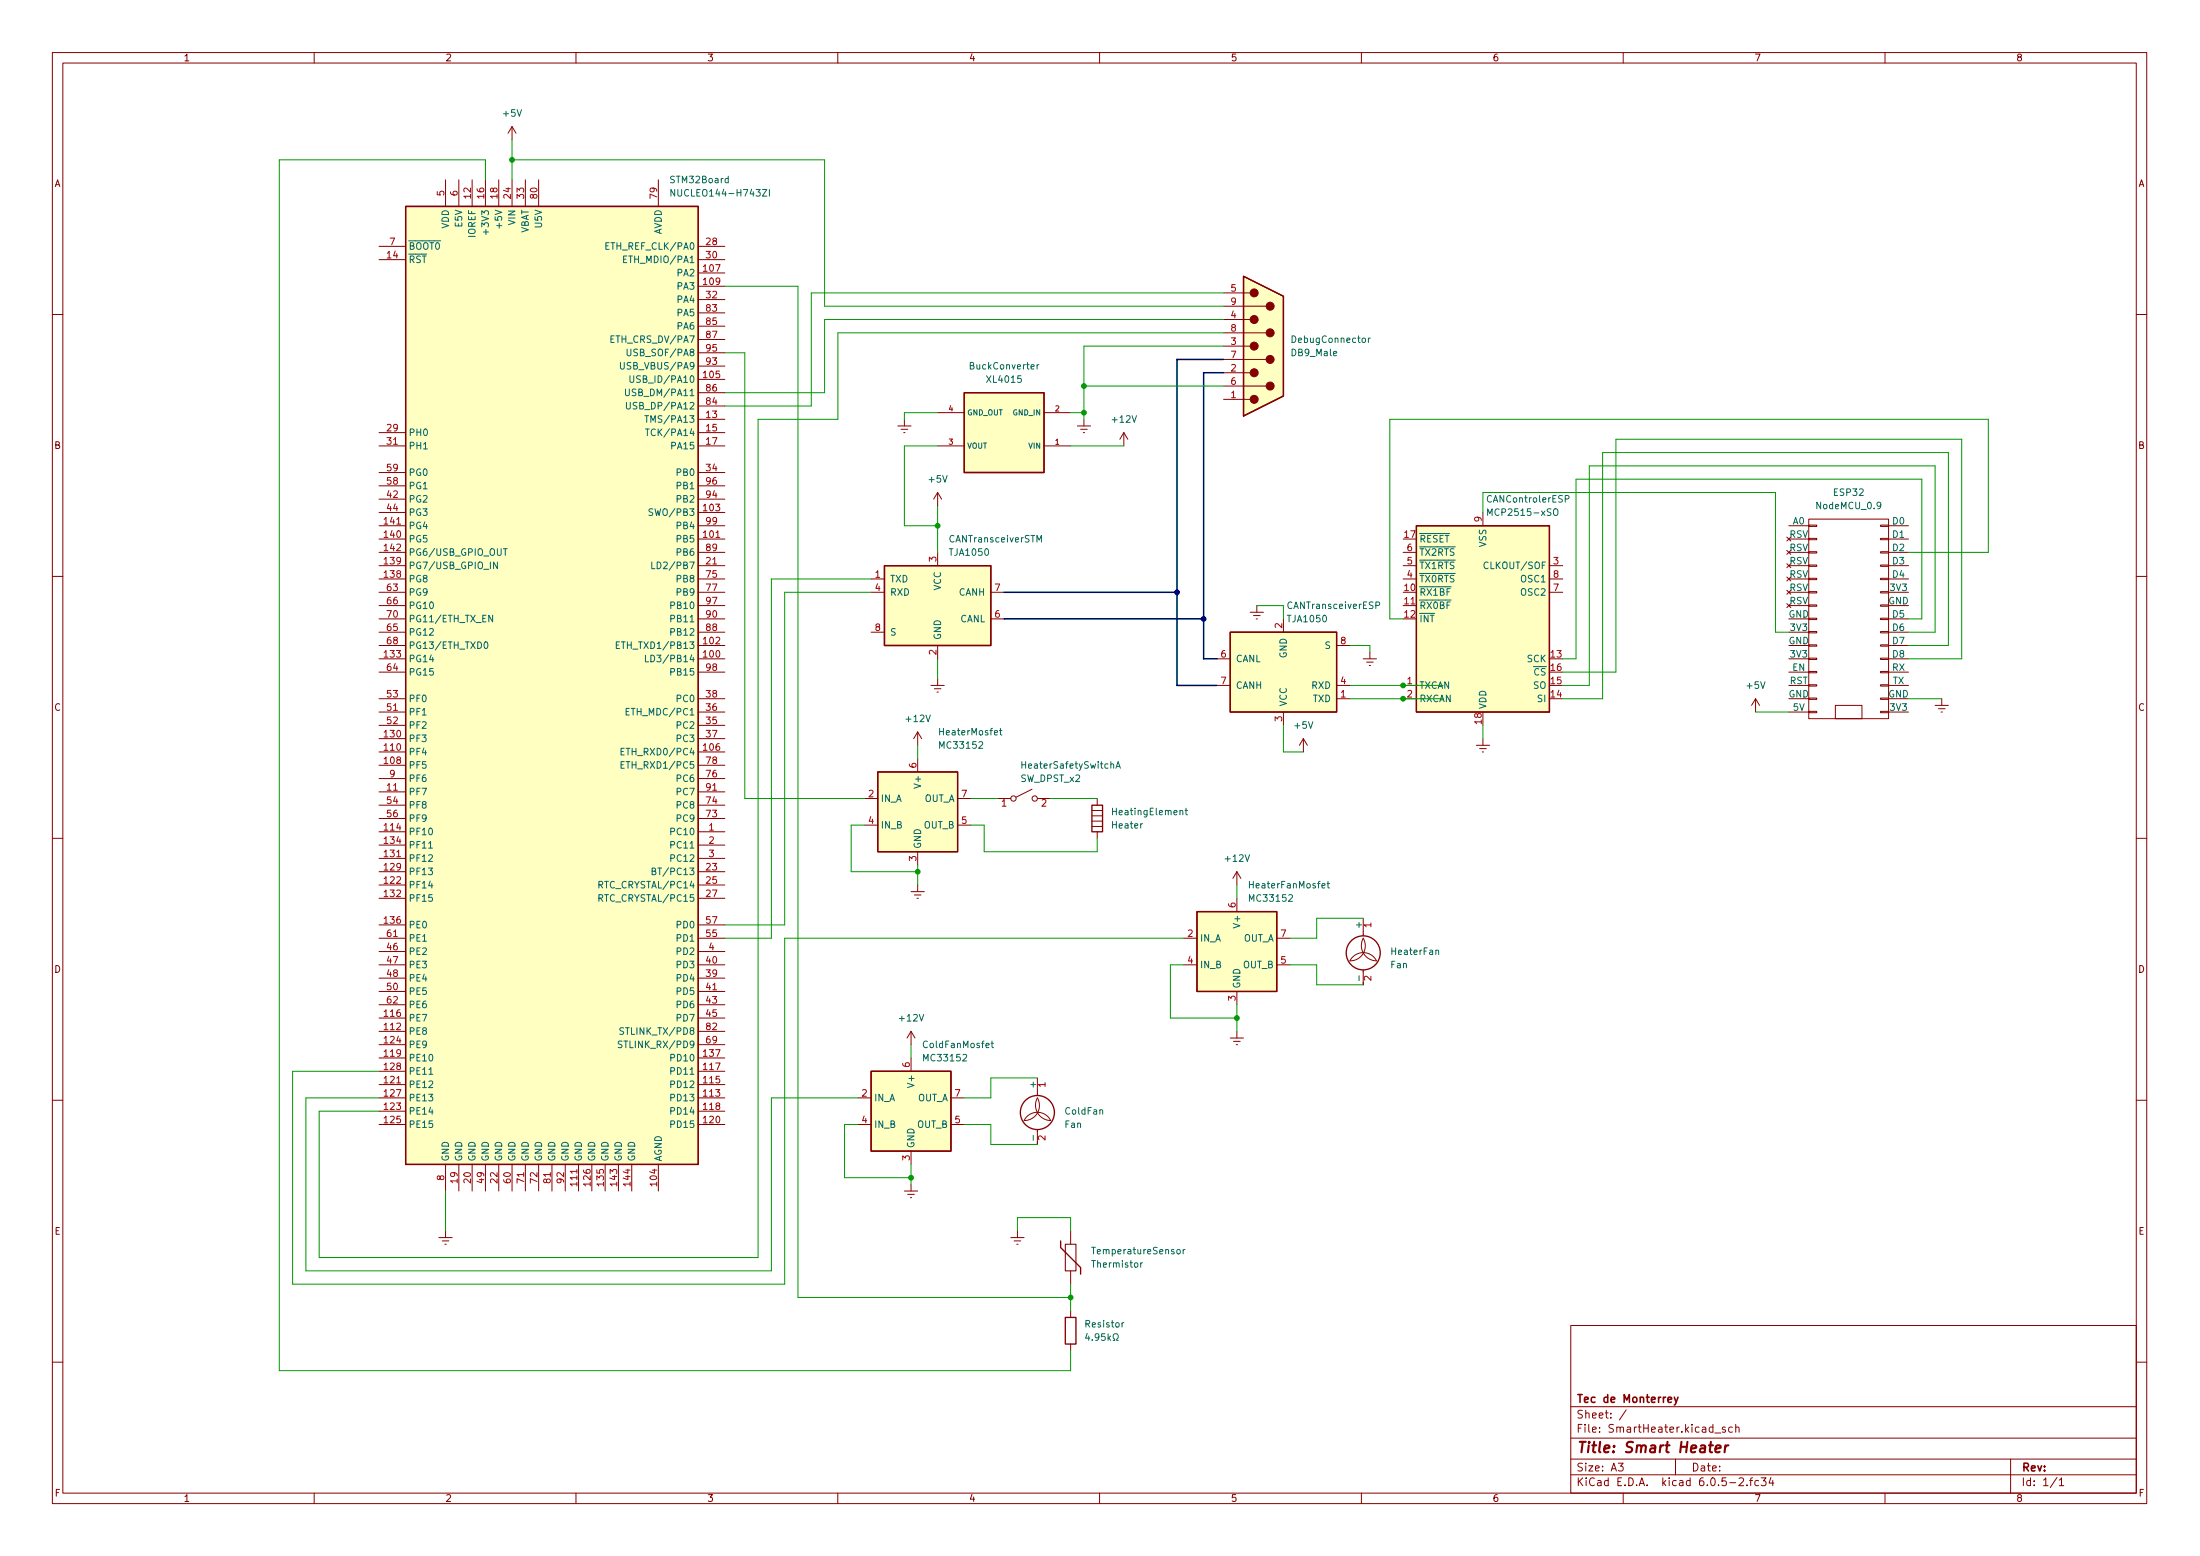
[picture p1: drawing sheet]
<svg xmlns="http://www.w3.org/2000/svg" width="420mm" height="297mm" viewBox="0 0 420 297" stroke-linecap="round" stroke-linejoin="round" font-family="sans-serif">
<g fill="none" stroke="#840000" stroke-width=".19">
<path d="M10 10h400v277h-400zM12 12h396v273h-396zM60 10v2M110 10v2M160 10v2M210 10v2M260 10v2M310 10v2M360 10v2M85.1 34.3v5.1M87.6 34.3v5.1M90.2 34.3v5.1"/>
<path d="M92.7 34.3v5.1M95.2 34.3v5.1M97.8 24.2l-.8 1.2M97.8 24.2v2.5M97.8 34.3v5.1M97.8 24.2l.8 1.2M100.3 34.3v5.1M102.9 34.3v5.1M125.7 34.3v5.1M72.4 49.6h5.1M72.4 47h5.1M133.3 52.1h5.1"/>
<path d="M133.3 54.6h5.1M133.3 49.6h5.1M133.3 47h5.1M133.3 57.2h5.1M133.3 59.7h5.1M233.7 58.5h8.1M233.7 55.9h5.1M10 60h2M133.3 72.4h5.1M133.3 77.5h5.1M133.3 62.3h5.1M133.3 75h5.1"/>
<path d="M133.3 64.8h5.1M133.3 69.9h5.1M133.3 67.3h5.1M179.1 78.8h5M199.4 78.8h5.1M233.7 76.2h5.1M233.7 73.7h8.1M233.7 71.2h5.1M233.7 68.6h8.1M233.7 66.1h5.1M233.7 63.5h8.1M233.7 61h5.1"/>
<path d="M408 60h2M72.4 97.8h5.1M72.4 82.6h5.1M72.4 85.1h5.1M72.4 90.2h5.1M72.4 95.3h5.1M72.4 92.7h5.1M133.3 97.8h5.1M133.3 80h5.1M133.3 82.6h5.1M133.3 85.1h5.1M133.3 90.2h5.1"/>
<path d="M133.3 95.3h5.1M133.3 92.7h5.1M171.4 81.3h2.6M172.1 82h1.3M172.6 82.6h.2M172.7 80v1.3M179.1 94v2.6M179.1 94l-.8 1.3M179.1 94l.7 1.3M179.1 85.1h5M199.4 85.1h5.1M205.7 81.3h2.6"/>
<path d="M206.4 82h1.2M206.9 82.6h.2M207 80v1.3M214.6 82.6l-.7 1.3M214.6 82.6v2.5M214.6 82.6l.8 1.3M283.2 97.8v2.6M345.4 99.1h15.3v38.1h-15.3zM10 110h2M72.4 110.5h5.1M72.4 113.1h5.1M72.4 118.1h5.1"/>
<path d="M72.4 102.9h5.1M72.4 108h5.1M72.4 100.4h5.1M72.4 105.4h5.1M72.4 115.6h5.1M133.3 110.5h5.1M133.3 113.1h5.1M133.3 118.1h5.1M133.3 102.9h5.1M133.3 108h5.1M133.3 100.4h5.1M133.3 105.4h5.1"/>
<path d="M133.3 115.6h5.1M166.4 110.5h2.5M166.4 113.1h2.5M179.1 105.4v2.6M189.2 113.1h2.6M189.2 118.1h2.6M238.8 116.9h2.5M239.4 117.5h1.3M239.9 118.1h.3M240 115.6v1.3M245.1 118.1v2.6M268 110.5h2.5"/>
<path d="M268 108h2.5M268 105.4h2.5M268 115.6h2.5M295.9 110.5h2.5M295.9 113.1h2.5M295.9 108h2.5M341.2 102.5l.8 .8M341.2 105.1l.8 .7M341.2 107.6l.8 .8M341.2 110.1l.8 .8M341.2 112.7l.8 .7M341.2 115.2l.8 .8"/>
<path d="M341.6 110.5h3.8M341.6 113.1h3.8M341.6 118.1h3.8M341.6 102.9h3.8M341.6 108h3.8M341.6 100.4h3.8M341.6 105.4h3.8M341.6 115.6h3.8M342 102.5l-.8 .8M342 105.1l-.8 .7M342 107.6l-.8 .8M342 110.1l-.8 .8"/>
<path d="M342 112.7l-.8 .7M342 115.2l-.8 .8M345.4 118h1.6v.3h-1.6zM345.4 115.5h1.6v.2h-1.6zM345.4 112.9h1.6v.3h-1.6zM345.4 110.4h1.6v.3h-1.6zM345.4 107.9h1.6v.2h-1.6zM345.4 105.3h1.6v.3h-1.6zM345.4 102.8h1.6v.2h-1.6zM345.4 100.2h1.6v.3h-1.6zM359.2 118h1.5v.3h-1.5zM359.2 115.5h1.5v.2h-1.5z"/>
<path d="M359.2 112.9h1.5v.3h-1.5zM359.2 110.4h1.5v.3h-1.5zM359.2 107.9h1.5v.2h-1.5zM359.2 105.3h1.5v.3h-1.5zM359.2 102.8h1.5v.2h-1.5zM359.2 100.2h1.5v.3h-1.5zM360.7 110.5h3.8M360.7 113.1h3.8M360.7 118.1h3.8M360.7 102.9h3.8M360.7 108h3.8M360.7 100.4h3.8"/>
<path d="M360.7 105.4h3.8M360.7 115.6h3.8M408 110h2M72.4 135.9h5.1M72.4 120.7h5.1M72.4 125.8h5.1M72.4 123.2h5.1M72.4 138.5h5.1M72.4 133.4h5.1M72.4 128.3h5.1M133.3 135.9h5.1M133.3 120.7h5.1"/>
<path d="M133.3 125.8h5.1M133.3 123.2h5.1M133.3 138.5h5.1M133.3 133.4h5.1M133.3 128.3h5.1M166.4 120.7h2.5M175.3 139.7l-.8 1.3M175.3 139.7v2.6M175.3 139.7l.7 1.3M177.8 130.8h2.5M178.4 131.5h1.3M178.9 132.1h.3"/>
<path d="M179.1 123.2v2.6M179.1 129.6v1.2M232.4 130.8h2.5M232.4 125.8h2.5M245.1 135.9v2.6M255.3 130.8h2.5M255.3 123.2h2.5M255.3 133.4h2.5M260.3 125.8h2.6M261 126.4h1.3M261.5 127h.2M261.6 124.5v1.3"/>
<path d="M268 130.8h2.5M268 133.4h2.5M335.3 133.4l-.8 1.3M335.3 133.4v2.5M335.3 133.4l.7 1.3M341.6 135.9h3.8M341.6 130.8h3.8M341.6 120.7h3.8M341.6 125.8h3.8M341.6 123.2h3.8M341.6 133.4h3.8M341.6 128.3h3.8"/>
<path d="M345.4 135.8h1.6v.3h-1.6zM345.4 133.3h1.6v.2h-1.6zM345.4 130.7h1.6v.3h-1.6zM345.4 128.2h1.6v.2h-1.6zM345.4 125.6h1.6v.3h-1.6zM345.4 123.1h1.6v.3h-1.6zM345.4 120.6h1.6v.2h-1.6zM350.5 134.7h5.1v2.5h-5.1zM359.2 135.8h1.5v.3h-1.5zM359.2 133.3h1.5v.2h-1.5zM359.2 130.7h1.5v.3h-1.5zM359.2 128.2h1.5v.2h-1.5z"/>
<path d="M359.2 125.6h1.5v.3h-1.5zM359.2 123.1h1.5v.3h-1.5zM359.2 120.6h1.5v.2h-1.5zM360.7 135.9h3.8M360.7 130.8h3.8M360.7 120.7h3.8M360.7 125.8h3.8M360.7 123.2h3.8M360.7 133.4h3.8M360.7 128.3h3.8M369.6 134.7h2.5M370.2 135.3h1.3"/>
<path d="M370.7 135.9h.3M370.8 133.4v1.3M72.4 158.8h5.1M72.4 143.5h5.1M72.4 146.1h5.1M72.4 151.2h5.1M72.4 141h5.1M72.4 153.7h5.1M72.4 156.2h5.1M72.4 148.6h5.1M133.3 158.8h5.1M133.3 143.5h5.1"/>
<path d="M133.3 146.1h5.1M133.3 151.2h5.1M133.3 141h5.1M133.3 153.7h5.1M133.3 156.2h5.1M133.3 148.6h5.1M165.1 152.4h2.5M165.1 157.5h2.5M175.3 144.8v2.6M182.9 152.4h2.5M182.9 157.5h2.5M190.5 152.4h2.5"/>
<path d="M197.1 150.7l-3 1.5M198.1 152.4h2.6M208.5 154.7h2.1M208.5 157.8h2.1M208.5 156.8h2.1M208.5 155.7h2.1M209.5 152.4v1.3M209.5 158.8v1.3M248.9 141l-.7 1.3M248.9 141v2.5M248.9 141l.8 1.3M281.9 142.3h2.6"/>
<path d="M282.6 142.9h1.2M283.1 143.5h.2M283.2 141v1.3M10 160h2M72.4 168.9h5.1M72.4 166.4h5.1M72.4 163.9h5.1M72.4 171.5h5.1M72.4 161.3h5.1M72.4 176.6h5.1M72.4 179.1h5.1M133.3 168.9h5.1"/>
<path d="M133.3 166.4h5.1M133.3 163.9h5.1M133.3 171.5h5.1M133.3 161.3h5.1M133.3 176.6h5.1M133.3 179.1h5.1M174 170.2h2.5M174.6 170.9h1.3M175.1 171.5h.3M175.3 162.6v2.5M175.3 168.9v1.3M226.1 179.1h2.5"/>
<path d="M236.2 166.4v2.5M236.2 171.5v2.5M236.2 166.4l-.7 1.3M236.2 166.4l.8 1.3M243.8 179.1h2.6M260.3 179.1a2.87 2.87 0 0 1-2.5 4.3 2.84 2.84 0 0 1 2.6-1.5 2.84 2.84 0 0 1 2.5 1.5 2.92 2.92 0 0 1-2.6-4.3zM260.3 175.3v3.3M408 160h2M72.4 196.9h5.1M72.4 194.3h5.1M72.4 199.4h5.1M72.4 186.7h5.1"/>
<path d="M72.4 181.6h5.1M72.4 184.2h5.1M72.4 189.3h5.1M72.4 191.8h5.1M133.3 196.9h5.1M133.3 194.3h5.1M133.3 199.4h5.1M133.3 186.7h5.1M133.3 181.6h5.1M133.3 184.2h5.1M133.3 189.3h5.1M133.3 191.8h5.1"/>
<path d="M174 196.9v2.5M174 196.9l-.8 1.3M174 196.9l.8 1.3M226.1 184.2h2.5M234.9 198.2h2.6M235.6 198.8h1.3M236.1 199.4h.2M236.2 189.3v2.5M236.2 196.9v1.3M243.8 184.2h2.6M260.3 185.2v2.8M10 210h2"/>
<path d="M72.4 209.6h5.1M72.4 207h5.1M72.4 204.5h5.1M72.4 212.1h5.1M72.4 202h5.1M72.4 214.7h5.1M133.3 209.6h5.1M133.3 207h5.1M133.3 204.5h5.1M133.3 212.1h5.1M133.3 202h5.1M133.3 214.7h5.1"/>
<path d="M163.8 209.6h2.6M163.8 214.7h2.6M174 202v2.5M174 219.7v2.6M181.6 209.6h2.5M181.6 214.7h2.5M198.1 205.8v3.3M198.1 215.6v2.9M198.1 209.6a2.87 2.87 0 0 1-2.5 4.3 2.84 2.84 0 0 1 2.5-1.6 2.84 2.84 0 0 1 2.6 1.6 2.92 2.92 0 0 1-2.6-4.3zM408 210h2M83.8 236.3h2.6M84.5 236.9h1.2"/>
<path d="M85 237.5h.2M85.1 222.3v5.1M85.1 235v1.3M87.6 222.3v5.1M90.2 222.3v5.1M92.7 222.3v5.1M95.2 222.3v5.1M97.8 222.3v5.1M100.3 222.3v5.1M102.9 222.3v5.1M105.4 222.3v5.1M107.9 222.3v5.1"/>
<path d="M110.5 222.3v5.1M113 222.3v5.1M115.6 222.3v5.1M118.1 222.3v5.1M120.6 222.3v5.1M125.7 222.3v5.1M172.7 227.4h2.6M173.4 228h1.2M173.9 228.6h.2M174 226.1v1.3M193 236.3h2.6M193.7 236.9h1.2"/>
<path d="M194.2 237.5h.2M194.3 235v1.3M204.5 235v2.5M204.5 242.6v2.5M204.5 250.2v1.3M204.5 256.6v1.2M300 253h108v32h-108zM10 260h2M300 278.5h108M300 274.5h108M300 268.5h108M309.1 279.3h.9l-.5 .6 .4 .1v.7l-.2 .1-.6-.1"/>
<path d="M310.6 269.1l-1.3 2M320 278.5v3M327.5 273.6h1.1M329.5 272.5l-.4-.1-.2 .2 .1 .2 .5 .2v.3h-.6M330.9 272.5l-.5-.1-.3 .3 .2 .6h.6M331.5 272.6l.2-.2 .4 .1v.9M331.5 271.9v1.5M384 278.5v6.5M408 260h2M60 285v2M110 285v2M160 285v2"/>
<path d="M210 285v2M260 285v2M300 281.5h108M310 285v2M332.1 282.3l.6-.2 .2 .2 .1 .2-.9 1.1h.9M333.6 283.5v.1M334.1 282.6h.6M334.7 282.1l-.3 .2v1.3M335.9 282.7l-.5-.1-.3 .3 .2 .6h.6M336.4 282.1h.9l-.5 .6 .4 .1v.7l-.2 .1-.6-.1M338.2 282l-.3 1.1h.9M338.6 282.6v1"/>
<path d="M360 285v2M392.9 282l-1.3 2M393.3 282.5l.4-.4v1.5M393.3 283.6h.8"/>
<circle cx="193.5" cy="152.4" r=".51"/>
<circle cx="197.6" cy="152.4" r=".51"/>
</g>
<path d="M326.4 275.9h.7M327.6 276.6l1-.2v-.4h-.8l-.2 1 .2 .2 .6-.1M329.5 275.9l-.1 1.3M330.1 275.9l-.4 .1-.2 .3" fill="none" stroke="#840000" stroke-width=".4"/>
<path d="M318.5 267.2l.8-.1-.1-.3-.4-.1-.3 .2 .1 .7h.6M319.8 266.7l.3 1M320.5 266.7l-.5 1.4-.2 .1" fill="none" stroke="#840000" stroke-width=".3"/>
<g fill="#ffffc2" stroke="#ffffc2" stroke-width=".19">
<path d="M168.9 108h20.3v15.2h-20.3z"/>
<path d="M167.6 147.4h15.3v15.2h-15.3z"/>
<path d="M77.5 39.4h55.8v182.9h-55.8z"/>
<path d="M228.6 174h15.2v15.3h-15.2z"/>
<path d="M237.5 52.7l7.6 3.9v19l-7.6 3.8z"/>
<path d="M270.5 100.4h25.4v35.5h-25.4z"/>
<path d="M234.9 120.7h20.4v15.2h-20.4z"/>
<path d="M166.4 204.5h15.2v15.2h-15.2z"/>
<path d="M184.1 75h15.3v15.2h-15.3z"/>
</g>
<g fill="none" stroke="#840000" stroke-width=".25">
<path d="M77.5 39.4h55.8v182.9h-55.8zM237.5 52.7l7.6 3.9v19l-7.6 3.8zM184.1 75h15.3v15.2h-15.3zM168.9 108h20.3v15.2h-20.3zM270.5 100.4h25.4v35.5h-25.4zM234.9 120.7h20.4v15.2h-20.4zM167.6 147.4h15.3v15.2h-15.3zM208.5 153.7h2.1v5.1h-2.1zM228.6 174h15.2v15.3h-15.2zM166.4 204.5h15.2v15.2h-15.2zM202.6 236.9v1.3l3.8 3.8v1.2M203.5 251.5h2v5.1h-2z"/>
<circle cx="260.3" cy="181.9" r="3.3"/>
<circle cx="198.1" cy="212.4" r="3.3"/>
</g>
<g fill="none" stroke="#006464" stroke-width=".19">
<path d="M128.9 36.2v1.2l-.8-1.2v1.2M145.6 36.2h.9l-.9 1.2h.9M146.9 36.2v1.2M92.8 43.8v1M115.7 46.9h.4M116.3 46.3h-.6v1.3h.6M119.1 49.5h.4M119.7 48.9h-.6v1.2h.6M116.7 64.7h.4M117.3 64.1h-.6v1.3h.6M118.5 69.2v1l.2 .3 .4-.1 .1-.2v-1M119.5 74.3v1l.2 .2h.4l.1-.2v-1"/>
<path d="M119.6 76.8v1l.3 .3 .3-.1 .2-.2v-1M119.8 66.7v1l.2 .2h.4l.1-.2v-1M120.3 71.7v1.1l.2 .2 .4-.1 .1-.1v-1.1M123.2 79.4h.7M123.5 79.4v1.2M198.1 69.6v.9M198.4 69.6l-.3 .3M261.3 64.5v.9M261.7 64.5l-.4 .3M123.3 81.9h.7M123.6 81.9v1.3M124.7 97.2l-.5-.1-.2 .2v.3l.5 .3 .2 .3-.3 .2-.5-.1"/>
<path d="M284.1 98.4v-1.3l.4 .9 .5-.9v1.3M296.8 97.3l.2-.2a.43 .43 0 0 1 .5 .5v.4a.42 .42 0 0 1-.4 .4 .42 .42 0 0 1-.4-.4zM298.9 95.3l.6-.1 .2-.2-.1-.3-.7-.1v1.3M94.1 117.5v1.2l-.7-1.2v1.2M95 107.3v1.3l-.7-1.3v1.3M96.1 104.8h.8M96.5 104.8v1.2M124.5 107.3v1.3h.6M198 103.5v-1.3l.5 .9 .4-.9v1.3M262.8 115.6l.6-.1 .1-.2-.1-.3-.6-.1v1.3M92.6 122.7l.1-.2a.68 .68 0 0 1 .5 .7 .68 .68 0 0 1-.5 .6l-.3-.5zM117.7 123.1h.4"/>
<path d="M118.3 122.5h-.6v1.3h.6M119.6 135.8h.4M120.2 135.2h-.6v1.3h.6M123.3 125.1v1.2h.6M190.9 139.5h.5M191.1 139v1.1l.3 .2M118.6 143.5h.4M118.6 146h.4M119.2 142.9h-.6v1.2h.6M119.2 145.4h-.6v1.3h.6M213.1 146.7l.4-1.3 .5 1.3M213.2 146.3h.6"/>
<path d="M226.3 154.7h.5M226.5 154.3v1.1l.3 .2M81.9 161.9h.7M114.4 168.9h.6l.1-.2-.1-.3-.6-.1v1.2M114.4 171.5l.6-.1 .1-.2-.1-.3-.6-.1v1.3M124.5 166.3h.6v-.5l-.6-.1v1.3h.5l.2-.1 .1-.3-.3-.3M253.4 168.7h.5M253.6 168.3v1l.3 .2M118.8 198.8l-.5-.1-.2 .2v.3l.6 .3 .1 .3-.2 .2-.5-.1M119.1 196.3l-.5-.1-.2 .1v.4l.6 .2 .1 .3-.2 .3-.5-.1M189.3 199.2h.5M189.5 198.7v1.1l.3 .2"/>
<path d="M81.9 205.1h.8M224.8 238.6l.2-.1 .4 .1v.5l-.1 .2-.3 .1-.2-.1zM226 238.5v.9M226.3 238.5l-.3 .3M207.6 254.6l-.3 .9h.8M207.9 255v.9M208.6 255.8v.1M209.9 255.2l-.3 .2h-.2l-.3-.2v-.3l.3-.3 .4 .1 .1 .2a.84 .84 0 0 1-.4 1h-.2M211 254.6h-.6v.6l.1-.1 .5 .1 .1 .1-.1 .5-.2 .1-.4-.1M211.6 254.6v1.3M211.7 255.4l.4 .5M212.1 255l-.5 .5"/>
<path d="M212.6 255.9h.3v-.3a.54 .54 0 0 1-.3-.7 .54 .54 0 0 1 .8-.2l.2 .6-.3 .3v.3h.3M214.6 252.5l-.3 .2M217.9 241.1v.8M218.2 241.1l-.3 .2"/>
</g>
<g fill="#840000" stroke="#840000" stroke-width=".19">
<circle cx="239.5" cy="76.2" r=".76"/>
<circle cx="239.5" cy="71.2" r=".76"/>
<circle cx="239.5" cy="66.1" r=".76"/>
<circle cx="239.5" cy="61" r=".76"/>
<circle cx="239.5" cy="55.9" r=".76"/>
<circle cx="242.6" cy="73.7" r=".76"/>
<circle cx="242.6" cy="68.6" r=".76"/>
<circle cx="242.6" cy="63.5" r=".76"/>
<circle cx="242.6" cy="58.5" r=".76"/>
</g>
<path d="M203.5 237.5h2v5.1h-2z" fill="none" stroke="#840000" stroke-width=".2"/>
<path d="M233.7 71.2h-3.8v54.6h2.5M233.7 68.6h-8.9v62.2h7.6M191.8 113.1h33M191.8 118.1h38.1" fill="none" stroke="#000084" stroke-width=".3"/>
<g fill="none" stroke="#009600" stroke-width=".19">
<path d="M92.7 34.3v-3.8h-39.4v231.2h151.2v-3.9M97.8 30.5h59.7v28h76.2M97.8 26.7v7.6M138.4 54.6h14v193.1h52.1M233.7 55.9h-78.8v21.6h-16.5M138.4 67.3h3.8v85.1h22.9M179.1 78.8h-6.4v1.2M204.5 78.8h2.5M207 73.7h26.7M233.7 63.5h-73.7v16.5h-15.2v160.1h-83.8v-28h11.4M233.7 61h-76.2v14h-19.1M233.7 66.1h-26.7v13.9"/>
<path d="M179.1 96.6v8.8M179.1 85.1h-6.4v15.3h6.4M204.5 85.1h10.1M283.2 97.8v-3.8h55.9v26.7h2.5M166.4 113.1h-16.5v63.5h-11.5M166.4 110.5h-19.1v68.6h-8.9M240 115.6h5.1v2.5M364.5 105.4h15.2v-25.4h-114.3v38.1h2.6M364.5 118.1h2.5v-26.6h-66v34.3h-2.6M179.1 125.8v3.8M245.1 138.5v5h3.8M257.8 123.2h3.8v1.3"/>
<path d="M257.8 133.4h17.8M257.8 130.8h17.8M283.2 138.5v2.5M335.3 135.9h6.3M364.5 123.2h7.6v-36.8h-66v47h-7.7M364.5 120.7h5.1v-31.8h-66.1v41.9h-5.1M364.5 125.8h10.1v-41.9h-66v44.4h-10.2M364.5 133.4h6.3M165.1 157.5h-2.5v8.9h12.7M175.3 142.3v2.5M185.4 157.5h2.6v5.1h21.5v-2.5M185.4 152.4h5.1"/>
<path d="M200.7 152.4h8.8M175.3 165.1v3.8M226.1 179.1h-76.2v66h-94v-40.6h16.5M236.2 168.9v2.6M260.3 175.3h-8.8v3.8h-5.1M174 199.4v2.6M226.1 184.2h-2.6v10.1h12.7M236.2 191.8v5.1M246.4 184.2h5.1v3.8h8.8M72.4 209.6h-14v33h88.9v-33h16.5M163.8 214.7h-2.5v10.1h12.7M184.1 214.7h5.1v3.8h8.9"/>
<path d="M198.1 205.8h-8.9v3.8h-5.1M85.1 227.4v7.6M174 222.3v3.8M194.3 235v-2.6h10.2v2.6M204.5 245.1v5.1"/>
</g>
<g fill="#009600" stroke="#009600" stroke-width=".19">
<circle cx="207" cy="73.7" r=".46"/>
<circle cx="207" cy="78.8" r=".46"/>
<circle cx="179.1" cy="100.4" r=".46"/>
<circle cx="236.2" cy="194.3" r=".46"/>
<circle cx="268" cy="130.8" r=".46"/>
<circle cx="268" cy="133.4" r=".46"/>
<circle cx="174" cy="224.8" r=".46"/>
<circle cx="204.5" cy="247.7" r=".46"/>
<circle cx="175.3" cy="166.4" r=".46"/>
<circle cx="97.8" cy="30.5" r=".46"/>
</g>
<g fill="#000084" stroke="#000084" stroke-width=".19">
<circle cx="224.8" cy="113.1" r=".46"/>
<circle cx="229.9" cy="118.1" r=".46"/>
</g>
<text font-size="2.8" fill="#840000" x="301" y="277.3">Title: Smart Heater</text>
<g font-size="2.1" fill="#840000">
<text x="301" y="267.8">Tec de Monterrey</text>
<text x="301" y="273.5">File: SmartHeater.kicad_sch</text>
<text x="301" y="270.8">Sheet: /</text>
<text x="301" y="280.9">Size: A3</text>
<text x="323" y="280.9">Date:</text>
<text x="386" y="280.9">Rev:</text>
<text x="301" y="283.7">KiCad E.D.A. kicad 6.0.5-2.fc34</text>
<text x="386" y="283.7">Id: 1/1</text>
</g>
<g font-size="1.8" fill="#840000">
<text x="35" y="11.7">1</text>
<text x="85" y="11.7">2</text>
<text x="135" y="11.7">3</text>
<text x="185" y="11.7">4</text>
<text x="235" y="11.7">5</text>
<text x="285" y="11.7">6</text>
<text x="335" y="11.7">7</text>
<text x="385" y="11.7">8</text>
<text x="10.3" y="35.7">A</text>
<text x="408.3" y="35.7">A</text>
<text x="10.3" y="85.7">B</text>
<text x="408.3" y="85.7">B</text>
<text x="10.3" y="135.7">C</text>
<text x="408.3" y="135.7">C</text>
<text x="10.3" y="185.7">D</text>
<text x="408.3" y="185.7">D</text>
<text x="10.4" y="235.7">E</text>
<text x="408.4" y="235.7">E</text>
<text x="10.4" y="285.7">F</text>
<text x="35" y="286.7">1</text>
<text x="85" y="286.7">2</text>
<text x="135" y="286.7">3</text>
<text x="185" y="286.7">4</text>
<text x="235" y="286.7">5</text>
<text x="285" y="286.7">6</text>
<text x="335" y="286.7">7</text>
<text x="385" y="286.7">8</text>
<text x="408.4" y="285.7">F</text>
</g>
<g font-size="1.8" fill="#006464">
<text x="96.2" y="22.3">+5V</text>
<text x="128.2" y="35">STM32Board</text>
<text x="129.1" y="37.5">NUCLEO144-H743ZI</text>
<text x="78" y="47.7">~{BOOT0}</text>
<text x="85.7" y="43.6" transform="rotate(-90 85.7 43.6)">VDD</text>
<text x="88.3" y="43.3" transform="rotate(-90 88.3 43.3)">E5V</text>
<text x="90.8" y="45.3" transform="rotate(-90 90.8 45.3)">IOREF</text>
<text x="93.3" y="44.1" transform="rotate(-90 93.3 44.1)">+3V3</text>
<text x="95.9" y="43.1" transform="rotate(-90 95.9 43.1)">+5V</text>
<text x="98.4" y="42.9" transform="rotate(-90 98.4 42.9)">VIN</text>
<text x="101" y="44.7" transform="rotate(-90 101 44.7)">VBAT</text>
<text x="103.5" y="43.4" transform="rotate(-90 103.5 43.4)">U5V</text>
<text x="116.2" y="47.7">ETH_REF_CLK/PA0</text>
<text x="126.4" y="44.9" transform="rotate(-90 126.4 44.9)">AVDD</text>
<text x="78" y="50.2">~{RST}</text>
<text x="119.8" y="50.2">ETH_MDIO/PA1</text>
<text x="129.4" y="52.7">PA2</text>
<text x="129.4" y="55.3">PA3</text>
<text x="129.4" y="57.8">PA4</text>
<text x="117.2" y="65.4">ETH_CRS_DV/PA7</text>
<text x="129.4" y="60.4">PA5</text>
<text x="129.4" y="62.9">PA6</text>
<text x="247" y="65.4">DebugConnector</text>
<text x="119.3" y="70.5">USB_VBUS/PA9</text>
<text x="120.6" y="68">USB_SOF/PA8</text>
<text x="185.4" y="70.5">BuckConverter</text>
<text x="246.8" y="68">DB9_Male</text>
<text x="120.5" y="75.6">USB_DM/PA11</text>
<text x="121.4" y="73.1">USB_ID/PA10</text>
<text x="188.7" y="73.1">XL4015</text>
<text x="78" y="83.2">PH0</text>
<text x="120.8" y="78.1">USB_DP/PA12</text>
<text x="124.2" y="80.7">TMS/PA13</text>
<text x="124.3" y="83.2">TCK/PA14</text>
<text x="212.5" y="80.7">+12V</text>
<text x="78" y="85.8">PH1</text>
<text x="128.4" y="85.8">PA15</text>
<text x="78" y="95.9">PG2</text>
<text x="78" y="93.4">PG1</text>
<text x="78" y="90.8">PG0</text>
<text x="129.4" y="90.8">PB0</text>
<text x="129.4" y="95.9">PB2</text>
<text x="129.4" y="93.4">PB1</text>
<text x="177.5" y="92.1">+5V</text>
<text x="284.2" y="95.9">CANControlerESP</text>
<text x="350.3" y="94.7">ESP32</text>
<text x="78" y="101">PG4</text>
<text x="78" y="98.5">PG3</text>
<text x="124.7" y="98.5">SWO/PB3</text>
<text x="129.4" y="101">PB4</text>
<text x="284.8" y="98.5">MCP2515-xSO</text>
<text x="342.4" y="100.1">A0</text>
<text x="347.1" y="97.2">NodeMCU_0.9</text>
<text x="361.5" y="100.1">D0</text>
<text x="78" y="103.5">PG5</text>
<text x="78" y="106.1">PG6/USB_GPIO_OUT</text>
<text x="129.4" y="103.5">PB5</text>
<text x="129.4" y="106.1">PB6</text>
<text x="181.4" y="103.5">CANTransceiverSTM</text>
<text x="181.5" y="106.1">TJA1050</text>
<text x="271" y="103.5">~{RESET}</text>
<text x="271" y="106.1">~{TX2RTS}</text>
<text x="283.8" y="104.4" transform="rotate(-90 283.8 104.4)">VSS</text>
<text x="341.7" y="102.7">RSV</text>
<text x="341.7" y="105.2">RSV</text>
<text x="341.7" y="107.7">RSV</text>
<text x="361.5" y="107.7">D3</text>
<text x="361.5" y="105.2">D2</text>
<text x="361.5" y="102.7">D1</text>
<text x="78" y="111.2">PG8</text>
<text x="78" y="108.6">PG7/USB_GPIO_IN</text>
<text x="78" y="113.7">PG9</text>
<text x="125.6" y="108.6">LD2/PB7</text>
<text x="129.4" y="111.2">PB8</text>
<text x="129.4" y="113.7">PB9</text>
<text x="169.9" y="111.2">TXD</text>
<text x="169.9" y="113.7">RXD</text>
<text x="179.7" y="112.7" transform="rotate(-90 179.7 112.7)">VCC</text>
<text x="183.1" y="113.7">CANH</text>
<text x="271" y="113.7">~{RX1BF}</text>
<text x="271" y="111.2">~{TX0RTS}</text>
<text x="271" y="108.6">~{TX1RTS}</text>
<text x="283.9" y="108.6">CLKOUT/SOF</text>
<text x="290.6" y="113.7">OSC2</text>
<text x="290.6" y="111.2">OSC1</text>
<text x="341.7" y="110.3">RSV</text>
<text x="341.7" y="112.8">RSV</text>
<text x="361" y="112.8">3V3</text>
<text x="361.5" y="110.3">D4</text>
<text x="78" y="116.2">PG10</text>
<text x="78" y="118.8">PG11/ETH_TX_EN</text>
<text x="128.4" y="118.8">PB11</text>
<text x="128.4" y="116.2">PB10</text>
<text x="183.3" y="118.8">CANL</text>
<text x="246" y="118.8">TJA1050</text>
<text x="246.1" y="116.2">CANTransceiverESP</text>
<text x="271" y="116.2">~{RX0BF}</text>
<text x="271" y="118.8">~{INT}</text>
<text x="341.6" y="117.9">GND</text>
<text x="341.7" y="115.4">RSV</text>
<text x="360.6" y="115.4">GND</text>
<text x="361.5" y="117.9">D5</text>
<text x="78" y="121.3">PG12</text>
<text x="78" y="123.9">PG13/ETH_TXD0</text>
<text x="118.9" y="123.9">ETH_TXD1/PB13</text>
<text x="128.4" y="121.3">PB12</text>
<text x="169.9" y="121.3">S</text>
<text x="179.7" y="122.2" transform="rotate(-90 179.7 122.2)">GND</text>
<text x="245.7" y="125.6" transform="rotate(-90 245.7 125.6)">GND</text>
<text x="253.1" y="123.9">S</text>
<text x="341.6" y="123">GND</text>
<text x="342" y="125.5">3V3</text>
<text x="342" y="120.4">3V3</text>
<text x="361.5" y="125.5">D8</text>
<text x="361.5" y="123">D7</text>
<text x="361.5" y="120.4">D6</text>
<text x="78" y="126.4">PG14</text>
<text x="78" y="128.9">PG15</text>
<text x="124.6" y="126.4">LD3/PB14</text>
<text x="128.4" y="128.9">PB15</text>
<text x="236" y="126.4">CANL</text>
<text x="236" y="131.5">CANH</text>
<text x="250.5" y="131.5">RXD</text>
<text x="271" y="131.5">TXCAN</text>
<text x="291.6" y="128.9">~{CS}</text>
<text x="291.7" y="126.4">SCK</text>
<text x="292.8" y="131.5">SO</text>
<text x="333.7" y="131.5">+5V</text>
<text x="341.8" y="130.6">RST</text>
<text x="342.3" y="128.1">EN</text>
<text x="361.4" y="128.1">RX</text>
<text x="361.5" y="130.6">TX</text>
<text x="78" y="136.6">PF1</text>
<text x="78" y="134">PF0</text>
<text x="120.4" y="136.6">ETH_MDC/PC1</text>
<text x="129.4" y="134">PC0</text>
<text x="173.2" y="137.8">+12V</text>
<text x="245.7" y="134.9" transform="rotate(-90 245.7 134.9)">VCC</text>
<text x="250.7" y="134">TXD</text>
<text x="271" y="134">RXCAN</text>
<text x="283.8" y="135.4" transform="rotate(-90 283.8 135.4)">VDD</text>
<text x="293.7" y="134">SI</text>
<text x="341.6" y="133.1">GND</text>
<text x="342.5" y="135.7">5V</text>
<text x="360.6" y="133.1">GND</text>
<text x="361" y="135.7">3V3</text>
<text x="78" y="141.6">PF3</text>
<text x="78" y="139.1">PF2</text>
<text x="129.4" y="139.1">PC2</text>
<text x="129.4" y="141.6">PC3</text>
<text x="179.7" y="142.9">MC33152</text>
<text x="179.7" y="140.4">HeaterMosfet</text>
<text x="247.3" y="139.1">+5V</text>
<text x="78" y="146.7">PF5</text>
<text x="78" y="144.2">PF4</text>
<text x="78" y="149.3">PF6</text>
<text x="119.7" y="144.2">ETH_RXD0/PC4</text>
<text x="119.7" y="146.7">ETH_RXD1/PC5</text>
<text x="129.4" y="149.3">PC6</text>
<text x="194.9" y="149.3">SW_DPST_x2</text>
<text x="195.6" y="146.7">HeaterSafetySwitchA</text>
<text x="78" y="151.8">PF7</text>
<text x="78" y="154.3">PF8</text>
<text x="129.4" y="154.3">PC8</text>
<text x="129.4" y="151.8">PC7</text>
<text x="168.1" y="153.1">IN_A</text>
<text x="175.9" y="150.1" transform="rotate(-90 175.9 150.1)">V+</text>
<text x="176.4" y="153.1">OUT_A</text>
<text x="212.9" y="155.6">HeatingElement</text>
<text x="78" y="159.4">PF10</text>
<text x="78" y="162">PF11</text>
<text x="78" y="156.9">PF9</text>
<text x="128.4" y="159.4">PC10</text>
<text x="128.4" y="162">PC11</text>
<text x="129.4" y="156.9">PC9</text>
<text x="168.1" y="158.2">IN_B</text>
<text x="176.4" y="158.2">OUT_B</text>
<text x="212.5" y="158.2">Heater</text>
<text x="78" y="167">PF13</text>
<text x="78" y="164.5">PF12</text>
<text x="125.6" y="167">BT/PC13</text>
<text x="128.4" y="164.5">PC12</text>
<text x="175.9" y="162.1" transform="rotate(-90 175.9 162.1)">GND</text>
<text x="234.1" y="164.5">+12V</text>
<text x="78" y="169.6">PF14</text>
<text x="78" y="172.1">PF15</text>
<text x="115" y="169.6">RTC_CRYSTAL/PC14</text>
<text x="115" y="172.1">RTC_CRYSTAL/PC15</text>
<text x="238.9" y="172.1">MC33152</text>
<text x="239" y="169.6">HeaterFanMosfet</text>
<text x="78" y="177.2">PE0</text>
<text x="78" y="179.7">PE1</text>
<text x="129.4" y="179.7">PD1</text>
<text x="129.4" y="177.2">PD0</text>
<text x="229.1" y="179.7">IN_A</text>
<text x="236.9" y="176.7" transform="rotate(-90 236.9 176.7)">V+</text>
<text x="237.3" y="179.7">OUT_A</text>
<text x="260.1" y="177.1" transform="rotate(-90 260.1 177.1)">+</text>
<text x="78" y="182.3">PE2</text>
<text x="78" y="184.8">PE3</text>
<text x="129.4" y="182.3">PD2</text>
<text x="129.4" y="184.8">PD3</text>
<text x="229.1" y="184.8">IN_B</text>
<text x="237.3" y="184.8">OUT_B</text>
<text x="265.6" y="184.8">Fan</text>
<text x="266" y="182.3">HeaterFan</text>
<text x="78" y="187.4">PE4</text>
<text x="78" y="189.9">PE5</text>
<text x="129.4" y="187.4">PD4</text>
<text x="129.4" y="189.9">PD5</text>
<text x="236.9" y="188.8" transform="rotate(-90 236.9 188.8)">GND</text>
<text x="260.1" y="187" transform="rotate(-90 260.1 187)">-</text>
<text x="78" y="197.5">PE8</text>
<text x="78" y="195">PE7</text>
<text x="78" y="192.4">PE6</text>
<text x="119.3" y="197.5">STLINK_TX/PD8</text>
<text x="129.4" y="192.4">PD6</text>
<text x="129.4" y="195">PD7</text>
<text x="171.9" y="195">+12V</text>
<text x="78" y="202.6">PE10</text>
<text x="78" y="200.1">PE9</text>
<text x="119.1" y="200.1">STLINK_RX/PD9</text>
<text x="128.4" y="202.6">PD10</text>
<text x="176.6" y="200.1">ColdFanMosfet</text>
<text x="176.6" y="202.6">MC33152</text>
<text x="78" y="207.7">PE12</text>
<text x="78" y="205.1">PE11</text>
<text x="128.4" y="207.7">PD12</text>
<text x="128.4" y="205.1">PD11</text>
<text x="174.6" y="207.2" transform="rotate(-90 174.6 207.2)">V+</text>
<text x="197.9" y="207.6" transform="rotate(-90 197.9 207.6)">+</text>
<text x="78" y="212.8">PE14</text>
<text x="78" y="215.3">PE15</text>
<text x="78" y="210.2">PE13</text>
<text x="128.4" y="210.2">PD13</text>
<text x="128.4" y="212.8">PD14</text>
<text x="128.4" y="215.3">PD15</text>
<text x="166.9" y="210.2">IN_A</text>
<text x="166.9" y="215.3">IN_B</text>
<text x="175.1" y="215.3">OUT_B</text>
<text x="175.1" y="210.2">OUT_A</text>
<text x="203.4" y="215.3">Fan</text>
<text x="203.6" y="212.8">ColdFan</text>
<text x="85.7" y="221.8" transform="rotate(-90 85.7 221.8)">GND</text>
<text x="88.3" y="221.8" transform="rotate(-90 88.3 221.8)">GND</text>
<text x="90.8" y="221.8" transform="rotate(-90 90.8 221.8)">GND</text>
<text x="93.3" y="221.8" transform="rotate(-90 93.3 221.8)">GND</text>
<text x="95.9" y="221.8" transform="rotate(-90 95.9 221.8)">GND</text>
<text x="98.4" y="221.8" transform="rotate(-90 98.4 221.8)">GND</text>
<text x="101" y="221.8" transform="rotate(-90 101 221.8)">GND</text>
<text x="103.5" y="221.8" transform="rotate(-90 103.5 221.8)">GND</text>
<text x="106" y="221.8" transform="rotate(-90 106 221.8)">GND</text>
<text x="108.6" y="221.8" transform="rotate(-90 108.6 221.8)">GND</text>
<text x="111.1" y="221.8" transform="rotate(-90 111.1 221.8)">GND</text>
<text x="113.7" y="221.8" transform="rotate(-90 113.7 221.8)">GND</text>
<text x="116.2" y="221.8" transform="rotate(-90 116.2 221.8)">GND</text>
<text x="118.7" y="221.8" transform="rotate(-90 118.7 221.8)">GND</text>
<text x="121.3" y="221.8" transform="rotate(-90 121.3 221.8)">GND</text>
<text x="126.4" y="221.8" transform="rotate(-90 126.4 221.8)">AGND</text>
<text x="174.6" y="219.2" transform="rotate(-90 174.6 219.2)">GND</text>
<text x="197.9" y="217.5" transform="rotate(-90 197.9 217.5)">-</text>
<text x="209" y="239.4">TemperatureSensor</text>
<text x="208.7" y="242">Thermistor</text>
<text x="207.4" y="253.4">Resistor</text>
</g>
<g font-size="1.8" fill="#a90000">
<text x="84.8" y="37.4" transform="rotate(-90 84.8 37.4)">5</text>
<text x="87.4" y="37.4" transform="rotate(-90 87.4 37.4)">6</text>
<text x="89.9" y="37.8" transform="rotate(-90 89.9 37.8)">12</text>
<text x="92.5" y="37.8" transform="rotate(-90 92.5 37.8)">16</text>
<text x="95" y="37.8" transform="rotate(-90 95 37.8)">18</text>
<text x="97.5" y="37.8" transform="rotate(-90 97.5 37.8)">24</text>
<text x="100.1" y="37.8" transform="rotate(-90 100.1 37.8)">33</text>
<text x="102.6" y="37.8" transform="rotate(-90 102.6 37.8)">80</text>
<text x="125.5" y="37.8" transform="rotate(-90 125.5 37.8)">79</text>
<text x="74.4" y="46.8">7</text>
<text x="134.9" y="46.8">28</text>
<text x="73.9" y="49.3">14</text>
<text x="134.4" y="51.9">107</text>
<text x="134.9" y="49.3">30</text>
<text x="134.4" y="54.4">109</text>
<text x="134.9" y="56.9">32</text>
<text x="134.9" y="59.5">83</text>
<text x="235.1" y="55.7">5</text>
<text x="235.1" y="58.2">9</text>
<text x="134.9" y="62">85</text>
<text x="134.9" y="64.6">87</text>
<text x="235.1" y="65.8">3</text>
<text x="235.1" y="60.7">4</text>
<text x="235.1" y="63.3">8</text>
<text x="134.9" y="69.6">93</text>
<text x="134.9" y="67.1">95</text>
<text x="235.1" y="70.9">2</text>
<text x="235.1" y="68.4">7</text>
<text x="134.4" y="72.2">105</text>
<text x="134.9" y="77.3">84</text>
<text x="134.9" y="74.7">86</text>
<text x="235.1" y="76">1</text>
<text x="235.1" y="73.4">6</text>
<text x="73.9" y="82.3">29</text>
<text x="134.9" y="79.8">13</text>
<text x="134.9" y="82.3">15</text>
<text x="73.9" y="84.9">31</text>
<text x="73.9" y="90">59</text>
<text x="134.9" y="84.9">17</text>
<text x="134.9" y="90">34</text>
<text x="73.9" y="95">42</text>
<text x="73.9" y="92.5">58</text>
<text x="134.9" y="95">94</text>
<text x="134.9" y="92.5">96</text>
<text x="73.5" y="100.1">141</text>
<text x="73.9" y="97.6">44</text>
<text x="134.4" y="97.6">103</text>
<text x="134.9" y="100.1">99</text>
<text x="283" y="99.6" transform="rotate(-90 283 99.6)">9</text>
<text x="73.5" y="107.7">139</text>
<text x="73.5" y="102.7">140</text>
<text x="73.5" y="105.2">142</text>
<text x="134.4" y="102.7">101</text>
<text x="134.9" y="107.7">21</text>
<text x="134.9" y="105.2">89</text>
<text x="178.8" y="107.2" transform="rotate(-90 178.8 107.2)">3</text>
<text x="268.3" y="102.7">17</text>
<text x="268.7" y="107.7">5</text>
<text x="268.7" y="105.2">6</text>
<text x="296.7" y="107.7">3</text>
<text x="73.5" y="110.3">138</text>
<text x="73.9" y="112.8">63</text>
<text x="134.9" y="110.3">75</text>
<text x="134.9" y="112.8">77</text>
<text x="167.1" y="110.3">1</text>
<text x="167.1" y="112.8">4</text>
<text x="190" y="112.8">7</text>
<text x="268.3" y="112.8">10</text>
<text x="268.7" y="110.3">4</text>
<text x="296.7" y="112.8">7</text>
<text x="296.7" y="110.3">8</text>
<text x="73.9" y="115.4">66</text>
<text x="73.9" y="117.9">70</text>
<text x="134.9" y="117.9">90</text>
<text x="134.9" y="115.4">97</text>
<text x="190" y="117.9">6</text>
<text x="244.9" y="119.9" transform="rotate(-90 244.9 119.9)">2</text>
<text x="268.3" y="115.4">11</text>
<text x="268.3" y="117.9">12</text>
<text x="73.5" y="125.5">133</text>
<text x="73.9" y="120.4">65</text>
<text x="73.9" y="123">68</text>
<text x="134.4" y="125.5">100</text>
<text x="134.4" y="123">102</text>
<text x="134.9" y="120.4">88</text>
<text x="167.1" y="120.4">8</text>
<text x="178.8" y="125" transform="rotate(-90 178.8 125)">2</text>
<text x="233.2" y="125.5">6</text>
<text x="256" y="123">8</text>
<text x="296.2" y="125.5">13</text>
<text x="73.9" y="128.1">64</text>
<text x="134.9" y="128.1">98</text>
<text x="233.2" y="130.6">7</text>
<text x="256" y="130.6">4</text>
<text x="268.7" y="130.6">1</text>
<text x="296.2" y="130.6">15</text>
<text x="296.2" y="128.1">16</text>
<text x="73.9" y="135.7">51</text>
<text x="73.9" y="133.1">53</text>
<text x="134.9" y="135.7">36</text>
<text x="134.9" y="133.1">38</text>
<text x="244.9" y="137.7" transform="rotate(-90 244.9 137.7)">3</text>
<text x="256" y="133.1">1</text>
<text x="268.7" y="133.1">2</text>
<text x="296.2" y="133.1">14</text>
<text x="73.5" y="143.3">110</text>
<text x="73.5" y="140.8">130</text>
<text x="73.9" y="138.2">52</text>
<text x="134.4" y="143.3">106</text>
<text x="134.9" y="138.2">35</text>
<text x="134.9" y="140.8">37</text>
<text x="283" y="138.2" transform="rotate(-90 283 138.2)">18</text>
<text x="73.5" y="145.8">108</text>
<text x="74.4" y="148.4">9</text>
<text x="134.9" y="148.4">76</text>
<text x="134.9" y="145.8">78</text>
<text x="175" y="146.6" transform="rotate(-90 175 146.6)">6</text>
<text x="73.9" y="150.9">11</text>
<text x="73.9" y="153.5">54</text>
<text x="73.9" y="156">56</text>
<text x="134.9" y="156">73</text>
<text x="134.9" y="153.5">74</text>
<text x="134.9" y="150.9">91</text>
<text x="165.9" y="152.2">2</text>
<text x="183.7" y="152.2">7</text>
<text x="191.3" y="154">1</text>
<text x="198.9" y="154">2</text>
<text x="73.5" y="158.5">114</text>
<text x="73.5" y="161.1">134</text>
<text x="135.4" y="158.5">1</text>
<text x="135.4" y="161.1">2</text>
<text x="165.9" y="157.3">4</text>
<text x="183.7" y="157.3">5</text>
<text x="73.5" y="166.2">129</text>
<text x="73.5" y="163.6">131</text>
<text x="134.9" y="166.2">23</text>
<text x="135.4" y="163.6">3</text>
<text x="175" y="164.4" transform="rotate(-90 175 164.4)">3</text>
<text x="73.5" y="168.7">122</text>
<text x="73.5" y="171.2">132</text>
<text x="134.9" y="168.7">25</text>
<text x="134.9" y="171.2">27</text>
<text x="236" y="173.2" transform="rotate(-90 236 173.2)">6</text>
<text x="73.5" y="176.3">136</text>
<text x="73.9" y="178.9">61</text>
<text x="134.9" y="178.9">55</text>
<text x="134.9" y="176.3">57</text>
<text x="226.8" y="178.9">2</text>
<text x="244.6" y="178.9">7</text>
<text x="261.9" y="177.1" transform="rotate(-90 261.9 177.1)">1</text>
<text x="73.9" y="181.4">46</text>
<text x="73.9" y="183.9">47</text>
<text x="134.9" y="183.9">40</text>
<text x="135.4" y="181.4">4</text>
<text x="226.8" y="183.9">4</text>
<text x="244.6" y="183.9">5</text>
<text x="73.9" y="186.5">48</text>
<text x="73.9" y="189">50</text>
<text x="73.9" y="191.6">62</text>
<text x="134.9" y="186.5">39</text>
<text x="134.9" y="189">41</text>
<text x="134.9" y="191.6">43</text>
<text x="236" y="191" transform="rotate(-90 236 191)">3</text>
<text x="261.9" y="187.2" transform="rotate(-90 261.9 187.2)">2</text>
<text x="73.5" y="196.6">112</text>
<text x="73.5" y="194.1">116</text>
<text x="134.9" y="194.1">45</text>
<text x="134.9" y="196.6">82</text>
<text x="73.5" y="201.7">119</text>
<text x="73.5" y="199.2">124</text>
<text x="134.4" y="201.7">137</text>
<text x="134.9" y="199.2">69</text>
<text x="173.7" y="203.7" transform="rotate(-90 173.7 203.7)">6</text>
<text x="73.5" y="206.8">121</text>
<text x="73.5" y="209.3">127</text>
<text x="73.5" y="204.3">128</text>
<text x="134.4" y="209.3">113</text>
<text x="134.4" y="206.8">115</text>
<text x="134.4" y="204.3">117</text>
<text x="164.6" y="209.3">2</text>
<text x="182.4" y="209.3">7</text>
<text x="199.6" y="207.5" transform="rotate(-90 199.6 207.5)">1</text>
<text x="73.5" y="211.9">123</text>
<text x="73.5" y="214.4">125</text>
<text x="134.4" y="211.9">118</text>
<text x="134.4" y="214.4">120</text>
<text x="164.6" y="214.4">4</text>
<text x="182.4" y="214.4">5</text>
<text x="173.7" y="221.5" transform="rotate(-90 173.7 221.5)">3</text>
<text x="199.6" y="217.7" transform="rotate(-90 199.6 217.7)">2</text>
<text x="84.8" y="225.3" transform="rotate(-90 84.8 225.3)">8</text>
<text x="87.4" y="225.8" transform="rotate(-90 87.4 225.8)">19</text>
<text x="89.9" y="225.8" transform="rotate(-90 89.9 225.8)">20</text>
<text x="92.5" y="225.8" transform="rotate(-90 92.5 225.8)">49</text>
<text x="95" y="225.8" transform="rotate(-90 95 225.8)">22</text>
<text x="97.5" y="225.8" transform="rotate(-90 97.5 225.8)">60</text>
<text x="100.1" y="225.8" transform="rotate(-90 100.1 225.8)">71</text>
<text x="102.6" y="225.8" transform="rotate(-90 102.6 225.8)">72</text>
<text x="105.2" y="225.8" transform="rotate(-90 105.2 225.8)">81</text>
<text x="107.7" y="225.8" transform="rotate(-90 107.7 225.8)">92</text>
<text x="110.2" y="226.3" transform="rotate(-90 110.2 226.3)">111</text>
<text x="112.8" y="226.3" transform="rotate(-90 112.8 226.3)">126</text>
<text x="115.3" y="226.3" transform="rotate(-90 115.3 226.3)">135</text>
<text x="117.9" y="226.3" transform="rotate(-90 117.9 226.3)">143</text>
<text x="120.4" y="226.3" transform="rotate(-90 120.4 226.3)">144</text>
<text x="125.5" y="226.3" transform="rotate(-90 125.5 226.3)">104</text>
</g>
<g font-size="1.4" fill="#a90000">
<text x="181.2" y="78.5">4</text>
<text x="201.5" y="78.5">2</text>
<text x="181.2" y="84.9">3</text>
<text x="201.5" y="84.9">1</text>
</g>
<g font-size="1.4" fill="#006464">
<text x="184.7" y="79.3">GND_OUT</text>
<text x="193.5" y="79.3">GND_IN</text>
<text x="184.7" y="85.6">VOUT</text>
<text x="196.5" y="85.6">VIN</text>
</g>
</svg>
